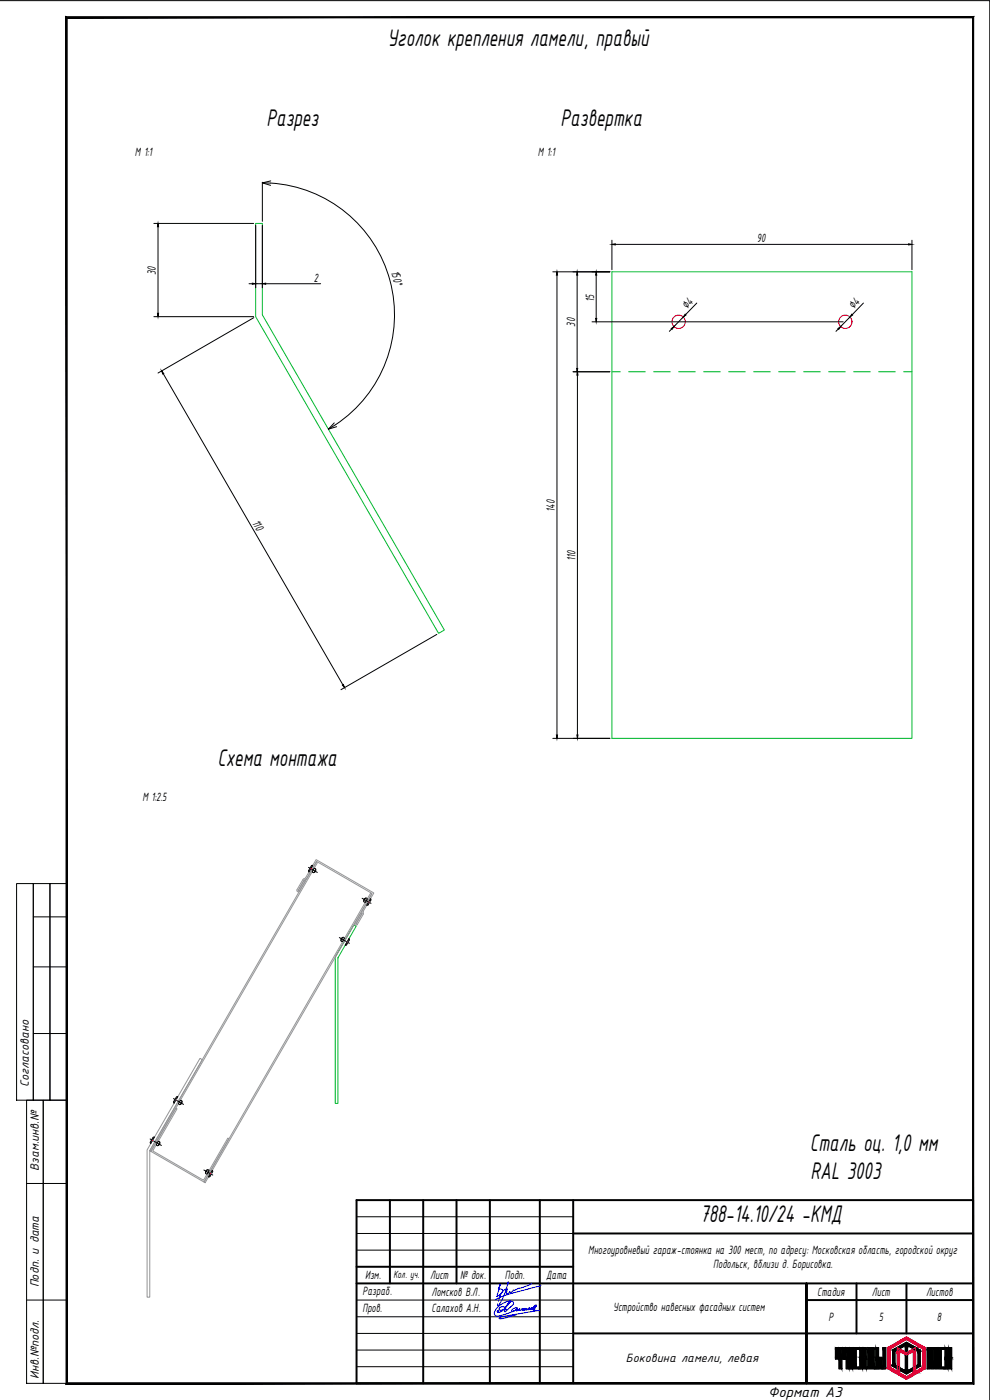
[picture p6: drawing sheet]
<svg xmlns="http://www.w3.org/2000/svg" width="297mm" height="420mm" viewBox="0 0 297 420" stroke-linecap="round" stroke-linejoin="round" font-family="sans-serif">
<!-- layer: 0 -->
<g fill="none" stroke="#00b82e" stroke-width=".3">
<path d="M76.7 67.1h2v27.4l54.6 94.6-1.7 1-54.9-95.1zM183.6 81.6h90v140h-90zM183.6 111.6h2.5M188.6 111.6h5M196.1 111.6h5M203.6 111.6h5M211.1 111.6h5M218.6 111.6h5M226.1 111.6h5M233.6 111.6h5M241.1 111.6h5M248.6 111.6h5"/>
<path d="M256.1 111.6h5M263.6 111.6h5M271.1 111.6h2.5M106.2 277.6l.7 .4-5.5 9.5v43.7h-.8v-44z"/>
</g>
<g fill="none" stroke="#000" stroke-width=".3">
<path d="M0 .2h297v420M78.7 54.7v11.7M78.7 54.9h2.5M81.2 54.3l-2.5 .6 2.5 .7M81.2 54.9a39.6 39.6 0 0 1 35.8 29.3 39.6 39.6 0 0 1-16.3 43.3M46.2 67.1h29.9M47.4 68.1v25.9M76.7 67.7v18.7M78.7 67.7v18.7M183.6 72.1v8.8M184.6 73.3h88M273.6 72.1v8.8"/>
<path d="M46.2 95h29.9M74.7 85.2h1M76.2 95.3l-28.8 16.7M76.7 85.2h2M79.7 85.2h16.5M165.9 81.6h17.1M167.1 82.6v138M173.2 82.6v28M177.6 96.6h75.4M178.9 82.6v13M201.5 98.7l-.7 .7M205 95.1l-2.8 2.9"/>
<path d="M209.1 91l-3.4 3.4M251.5 98.7l-.7 .7M255 95.1l-2.8 2.9M259.1 91l-3.4 3.4M49 112.2l53.9 93.3M171.9 111.6h11.1M173.2 112.6v108M100.3 126.9l-1.8 1.9 2.5-.7M100.6 127.5l-2.1 1.3M131.1 190.4l-28.8 16.6M165.9 221.6h17.1M5 265.2h5v65h-5z"/>
<path d="M10 265.2h5v65h-5zM10 275.2h10M15 265.2h5v65h-5zM10 290.2h10M10 310.2h10M8 330.2h5v85h-5zM13 330.2h7v85h-7zM8 355.2h12M8 390.2h12"/>
</g>
<path d="M117.1 81.8l4.1 3.7-1.2-4.5zM117.1 81.8l4.1 3.7-2.9 .8z" fill="#fff" stroke="#fff" stroke-width=".3"/>
<g fill="#000" stroke="#000" stroke-width=".3">
<path d="M47.4 67.1l.2 1h-.4zM183.6 73.3l1-.1v.3zM272.6 73.2l1 .1-1 .2zM47.2 94h.4l-.2 1zM75.7 85l1 .2-1 .1zM78.7 85.2l1-.2v.3zM167.1 81.6l.2 1h-.4zM173.2 81.6l.1 1h-.3zM178.9 81.6l.1 1h-.3zM178.7 95.6h.3l-.1 1zM201.4 98.6l.8-.6-.6 .8zM205.6 94.3l.2 .2-.8 .6z"/>
<path d="M251.4 98.6l.8-.6-.5 .8zM255.6 94.3l.2 .2-.8 .6zM48.5 111.3l.6 .8-.2 .2zM173 110.6h.3l-.1 1zM173.2 111.6l.2 1h-.3zM102.7 205.6l.3-.2 .4 1zM166.9 220.6h.4l-.2 1zM173.1 220.6h.3l-.2 1z"/>
<path d="M20.2 415l-.4 .4 272-.4zM19.8 415.4l272-.4 .3 .4zM291.8 5.4v409.6l.3 .4zM291.8 5.4l.3-.4v410.4zM20.2 5.4h271.6l.3-.4zM19.8 5h272.3l-271.9 .4zM19.8 5l.4 410v-409.6zM19.8 5l.4 410-.4 .4z"/>
</g>
<g fill="none" stroke="#f00" stroke-width=".3">
<circle cx="203.6" cy="96.6" r="2"/>
<circle cx="253.6" cy="96.6" r="2"/>
</g>
<g fill="none" stroke="#939598" stroke-width=".3">
<path d="M94.9 258.7l.3 .2-49.9 86.6-.4-.2zM89.5 267.3h.1M91.2 264.2l-1.7 3.1M91.2 264.2l.8-.5 3-5.2 16.6 9.6-3 5.5M91.7 263.4l3.1-5.4 17.4 10-3.2 5.4M91.7 263.4l-.8 .6-1.8 3.1 .2 .5 .5-.1 1.8-3.1-.3-.2-1.8 3.1M106.8 277.3h.1M108.6 273.6v.7M108.6 274.3l-1.8 3M109 274.2l-1.8 3.3-.6 .1-.1-.5 1.7-3.1 .4 .2-1.8 3.1M109 273.4v.8M111.2 268.1l.3 .2-49.9 86.6-.4-.1z"/>
<path d="M60 317.6l.7 .4-15.8 27.3v44h-.8v-44.2zM52.8 332.5l.3 .3-7.3 12.6 15.3 8.8 7.3-12.7 .3 .3-7.5 13-15.9-9.3z"/>
</g>
<g fill="none" stroke="#000" stroke-width=".3">
<path d="M93.4 259.8h.4l-1.1 1.9-.1-.5zM92.6 260.3l2.6 1.5M94.2 260.7l.4-.1 .1 .4-.6 .9-.4-.4zM94.7 261v.5l-.4 .3M108.6 269.6l2.7 1.5M109.3 269.8l.3-.2-.5 .8zM109.6 269.6l.4-.1 .2 .4M110.2 269.9l-.5 .8h-.4l-.2-.3M111.3 270.1l-.2-.4-1 2 .4-.2 .8-1.3M101.8 281.4l3 1.7M102.8 281.4l-.4 .3-.1 .5M102.8 281.3l-.5 .9"/>
<path d="M102.8 281.4l.3-.1 .2 .3-.5 .9h-.3l-.2-.3M104.7 281.7l-1.1 2 .4-.2M104.7 281.7l.1 .4M104.8 282.2l-.8 1.3M52 329.7l3.1 1.7M52.1 330.6l.1 .4M52.9 329.3l-.8 1.3M52.9 329.3l.4-.2-1.1 2M53.6 331.1l.2 .4 .3-.1M54.1 330.3l-.5 .9M54.1 330.3h.3l.2 .3-.5 .9M54.6 330.6l-.1 .5-.4 .3"/>
<path d="M45 341.8l3.4 2M46.3 341.3l-1.1 1.9-.1-.4M46.3 341.3l-.4 .1-.8 1.4M47.4 342.6l-.5 .9 .2 .3h.4M47.4 342.6h.4l.2 .3M47.9 342.9v.5l-.4 .3M47.9 342.9l-.5 .9M61.2 351.1l2.6 1.6M62.1 351.1l-.4 .3v.5M62.2 351.1h.3l.2 .3-.7 .9-.3-.3zM63.8 351.7l-.1-.4-1.1 1.9 .4-.1 .8-1.4"/>
</g>
<path d="M93.3 260.7h.1M110.6 270.7h.1M104.1 282.7h.1M52.8 330.1h.1M45.8 342.2h.1M63.1 352.2h.1" fill="none" stroke="#f0f" stroke-width=".3"/>
<g fill="none" stroke="#000" stroke-width=".59">
<path d="M107 360.2h185v55h-185zM117 360.2v25M127 360.2v55M137 360.2v25M147 360.2v55M162 360.2v55M172 370.2h120M172 360.2v55M107 380.2h65M107 385.2h185M242 390.2h50M257 385.2v15"/>
<path d="M272 385.2v15M172 400.2h120M242 415.2v-30v30"/>
</g>
<path d="M107 375.2h65M107 370.2h65M107 365.2h65M107 390.2h65M107 395.2h65M107 405.2h65M107 400.2h65M107 410.2h65" fill="none" stroke="#000" stroke-width=".3"/>
<g fill="#000" stroke="#000" stroke-width=".3">
<path d="M255 410.8h.8zM268.5 410.4h.7v.4zM268.5 404.8l.7-.4v.4zM269.2 404.4h1.4l-.7 .4zM269.9 410.4l.7 .4h-.7zM269.2 404.4l.7 .4zM270.2 411.4h3.5l-1.7 1zM271.6 406.5l.4 .2h-.4zM270.2 403.8l1.8-1 1.7 1zM272 406.7l.3-.2v.2zM273.3 404.4h1.4zM274.7 405.2h1.4z"/>
<path d="M250.7 404.9l.8 2.5v-2.5zM250.7 404.9l.8 2.5h-.8z"/>
<path d="M251.7 404.9l.9 2.5v-2.5zM251.7 404.9l.9 2.5h-.9z"/>
<path d="M251.7 407.9l.9 2.9v-2.9zM251.7 407.9l.9 2.9h-.9z"/>
<path d="M250.7 404.4l3 .5v-.5zM250.7 404.4l3 .5h-3z"/>
<path d="M252.8 404.9l.9 2.5v-2.5zM252.8 404.9l.9 2.5h-.9z"/>
<path d="M250.7 407.4l3 .5v-.5zM250.7 407.4l3 .5h-3z"/>
<path d="M253.9 404.9l.8 2.5v-2.5zM253.9 404.9l.8 2.5h-.8z"/>
<path d="M253.9 407.9l.8 2.9v-2.9zM253.9 407.9l.8 2.9h-.8z"/>
<path d="M253.9 404.4l1.9 .5v-.5zM253.9 404.4l1.9 .5h-1.9z"/>
<path d="M255 404.9l.8 2.5v-2.5zM255 404.9l.8 2.5h-.8z"/>
<path d="M253.9 407.4l1.9 .5v-.5zM253.9 407.4l1.9 .5h-1.9z"/>
<path d="M255 407.9l.8 2.9v-2.9zM255 407.9l.8 2.9h-.8z"/>
<path d="M256.1 404.9l.8 5.4v-5.4zM256.1 404.9l.8 5.4h-.8z"/>
<path d="M256.1 404.4l1.6 .5v-.5zM256.1 404.4l1.6 .5h-1.6z"/>
<path d="M256.1 410.3l1.6 .5v-.5zM256.1 410.3l1.6 .5h-1.6z"/>
<path d="M258 404.9l.8 2.5v-2.5zM258 404.9l.8 2.5h-.8z"/>
<path d="M258 407.9l.8 2.9v-2.9zM258 407.9l.8 2.9h-.8z"/>
<path d="M258 404.4l1.9 .5v-.5zM258 404.4l1.9 .5h-1.9z"/>
<path d="M259.1 404.9l.8 2.5v-2.5zM259.1 404.9l.8 2.5h-.8z"/>
<path d="M258 407.4l1.9 .5v-.5zM258 407.4l1.9 .5h-1.9z"/>
<path d="M259.1 407.9l.8 2.9v-2.9zM259.1 407.9l.8 2.9h-.8z"/>
<path d="M260.4 404.9l.8 5.4v-5.4zM260.4 404.9l.8 5.4h-.8z"/>
<path d="M260.4 404.4l1.9 .5v-.5zM260.4 404.4l1.9 .5h-1.9z"/>
<path d="M261.5 404.9l.8 5.4v-5.4zM261.5 404.9l.8 5.4h-.8z"/>
<path d="M260.1 410.3l2.4 .5v-.5zM260.1 410.3l2.4 .5h-2.4z"/>
<path d="M262.8 404.4l.8 3v-3zM262.8 404.4l.8 3h-.8z"/>
<path d="M262.8 407.9l.8 2.4v-2.4zM262.8 407.9l.8 2.4h-.8z"/>
<path d="M262.8 407.4l1.9 .5v-.5zM262.8 407.4l1.9 .5h-1.9z"/>
<path d="M263.9 407.9l.8 2.4v-2.4zM263.9 407.9l.8 2.4h-.8z"/>
<path d="M262.8 410.3l1.9 .5v-.5zM262.8 410.3l1.9 .5h-1.9z"/>
<path d="M264.9 404.4l.9 6.4v-6.4zM264.9 404.4l.9 6.4h-.9z"/>
<path d="M267.8 405.6l.7 4v-4zM267.8 405.6l.7 4h-.7z"/>
<path d="M267.8 409.6l1.4 .4-.7-.4zM267.8 409.6l1.4 .4h-1.4z"/>
<path d="M268.5 404.8l.7 .4v-.4zM267.8 405.2l.7-.4 .7 .4z"/>
<path d="M267.8 405.2l.7 .4 .7-.4zM267.8 405.2l.7 .4h-.7z"/>
<path d="M267.8 410l1.4 .4v-.4zM267.8 410l1.4 .4h-.7z"/>
<path d="M269.9 411.2h1.4zM269.9 411.2h1.4z"/>
<path d="M269.2 404.4h1.4zM269.2 404.4h1.4z"/>
<path d="M269.9 410.8l1.4 .4-.7-.4zM269.9 410.8l1.4 .4h-1.4z"/>
<path d="M269.9 411.2l1.7 .2-.3-.2zM269.9 411.2l1.7 .2h-1.4z"/>
<path d="M270.2 403.8l.4 .6 1-.6zM269.2 404.4l1-.6 .4 .6z"/>
<path d="M271.6 405.8h.7zM271.6 405.8h.7z"/>
<path d="M271.6 403.8l.7 .6v-.6zM271.6 403.8l.7 .6h-.7z"/>
<path d="M271.6 404.4l.7 1.4v-1.4zM271.6 404.4l.7 1.4h-.7zM271.6 405.8l.4 .2 .3-.2z"/>
<path d="M271.6 406.7l.7 4.5v-4.5zM271.6 406.7l.7 4.5h-.7z"/>
<path d="M271.6 411.2l.7 .2v-.2zM271.6 411.2l.7 .2h-.7z"/>
<path d="M273.3 404.4h1.4zM273.3 404.4h1.4l-.7 .4z"/>
<path d="M272.3 403.8l2.4 .6-1-.6zM272.3 403.8l2.4 .6h-1.4z"/>
<path d="M274 410.4v.8zM272.7 411.2l1.3-.8v.8z"/>
<path d="M272.7 411.2l1 .2 .3-.2zM272.3 411.4l.4-.2 1 .2z"/>
<path d="M274.7 404.4l1.4 .8h-1.4zM274.7 405.2h1.4z"/>
<path d="M274.7 410h1.4zM274.7 410h1.4z"/>
<path d="M274.7 405.2l1.4 .4v-.4zM274.7 405.2l1.4 .4h-.7z"/>
<path d="M275.4 405.6l.7 4v-4zM275.4 405.6l.7 4h-.7z"/>
<path d="M275.4 409.6l.7 .4v-.4zM274.7 410l.7-.4 .7 .4zM274.7 410v.8l1.4-.8z"/>
<path d="M278.2 404.9l.9 5.9v-5.9zM278.2 404.9l.9 5.9h-.9z"/>
<path d="M279.3 404.9l.9 5.9v-5.9zM279.3 404.9l.9 5.9h-.9z"/>
<path d="M278.2 404.4l3.1 .5v-.5zM278.2 404.4l3.1 .5h-3.1z"/>
<path d="M280.4 404.9l.9 5.9v-5.9zM280.4 404.9l.9 5.9h-.9z"/>
<path d="M281.6 404.9l.8 5.4v-5.4zM281.6 404.9l.8 5.4h-.8z"/>
<path d="M281.6 404.4l1.7 .5v-.5zM281.6 404.4l1.7 .5h-1.7z"/>
<path d="M281.6 410.3l1.7 .5v-.5zM281.6 410.3l1.7 .5h-1.7z"/>
<path d="M283.5 404.4l.9 3v-3zM283.5 404.4l.9 3h-.9z"/>
<path d="M283.5 407.9l.9 2.9v-2.9zM283.5 407.9l.9 2.9h-.9z"/>
<path d="M283.5 407.6l2 .1zM283.5 407.6l2 .1z"/>
<path d="M284.7 404.4l.8 3v-3zM284.7 404.4l.8 3h-.8z"/>
<path d="M283.5 407.4l2 .1zM283.5 407.4l2 .1z"/>
<path d="M283.5 407.5h2zM283.5 407.5l1.8 .1z"/>
<path d="M283.5 407.7l2 .2zM283.5 407.7l2 .2z"/>
<path d="M284.7 407.9l.8 2.9v-2.9zM284.7 407.9l.8 2.9h-.8z"/>
</g>
<g fill="#dd0037" stroke="#dd0037" stroke-width=".3">
<path d="M270.6 402l1.4-.8 1.3 .8z"/>
<path d="M270.7 406h2.6l-1.3 .7z"/>
<path d="M270.6 413.2h2.7l-1.3 .8z"/>
<path d="M272 402l5.5 2.4-4.2-2.4zM272 402l5.5 2.4h-1.4z"/>
<path d="M267.8 404.4l4.2-2.4h-1.4zM266.4 404.4l4.2-2.4-2.8 2.4z"/>
<path d="M276.1 404.4h1.4zM276.1 404.4h1.4z"/>
<path d="M266.4 404.4h1.4zM266.4 404.4h1.4z"/>
<path d="M276.1 404.4l1.4 .4v-.4zM276.1 404.4l1.4 .4h-.7z"/>
<path d="M266.4 404.4l.7 .4 .7-.4zM266.4 404.4l.7 .4h-.7z"/>
<path d="M274.7 404.4v1.2zM272.7 405.6l2-1.2v1.2z"/>
<path d="M269.2 404.4l2.1 1.2zM269.2 404.4l2.1 1.2h-2.1z"/>
<path d="M272.7 405.6l.6 .4 .7-.4zM272 406l.7-.4 .6 .4z"/>
<path d="M269.9 405.6l2.1 .4-.7-.4zM269.9 405.6l2.1 .4h-1.3z"/>
<path d="M269.2 405.6l.7 .4v-.4zM269.2 405.6l.7 .4h-.7z"/>
<path d="M276.8 404.8l.7 5.6v-5.6zM276.8 404.8l.7 5.6h-.7z"/>
<path d="M266.4 404.8l.7 5.6v-5.6zM266.4 404.8l.7 5.6h-.7z"/>
<path d="M276.8 410.4l.7 .4v-.4zM276.1 410.8l.7-.4 .7 .4z"/>
<path d="M269.2 406l.7 4.8v-4.8zM269.2 406l.7 4.8h-.7z"/>
<path d="M266.4 410.4l1.4 .4-.7-.4zM266.4 410.4l1.4 .4h-1.4z"/>
<path d="M276.1 410.8v.8l1.4-.8zM274.7 411.6l1.4-.8v.8z"/>
<path d="M274 405.6l.7 6v-6zM274 405.6l.7 6h-.7z"/>
<path d="M269.2 410.8l.7 .8v-.8zM269.2 410.8l.7 .8h-.7z"/>
<path d="M266.4 410.8l2.8 .8-1.4-.8zM266.4 410.8l2.8 .8h-1.4z"/>
<path d="M267.8 411.6l2.1 .4v-.4zM267.8 411.6l2.1 .4h-1.4z"/>
<path d="M274 411.6l1.4 .4 .7-.4zM274 411.6l1.4 .4h-1.4z"/>
<path d="M274 412l-.7 1.2 2.1-1.2zM272 413.2l2-1.2-.7 1.2z"/>
<path d="M268.5 412l3.5 1.2-2.1-1.2zM268.5 412l3.5 1.2h-1.4z"/>
</g>
<g fill="none" stroke="#000" stroke-width=".3">
<path d="M250.7 404.4h3v3.5h-1.1v2.9h-.9v-2.9h-1zM251.5 404.9h.2v2.5h-.2zM252.6 404.9h.2v2.5h-.2zM253.9 404.4h1.9v6.4h-.8v-2.9h-.3v2.9h-.8zM254.7 404.9h.3v2.5h-.3zM256.1 404.4h1.6v.5h-.8v5.4h.8v.5h-1.6zM258 404.4h1.9v6.4h-.8v-2.9h-.3v2.9h-.8zM258.8 404.9h.3v2.5h-.3zM260.4 404.4h1.9v5.9h.2v.5h-2.4v-.5h.3zM261.2 404.9h.3v5.4h-.3zM262.8 404.4h.8v3h1.1v3.4h-1.9zM263.6 407.9h.3v2.4h-.3z"/>
<path d="M264.9 404.4h.9v6.4h-.9zM269.2 410.8l-1.4-.8v-4.8l4.2-2.4 4.1 2.4v4.8l-1.4 .8M269.2 405.2l-.7 .4v4l.7 .4M269.9 411.2l2.1 1.2 2-1.2M269.9 404.8l1.7-1v2M271.6 406.5v4.9l-1.7-1M272.3 406.5v4.9l1.7-1M274 404.8l-1.7-1v2M274.7 405.2l.7 .4v4l-.7 .4M278.2 404.4h3.1v6.4h-.9v-5.9h-.2v5.9h-.9v-5.9h-.2v5.9h-.9zM281.6 404.4h1.7v.5h-.9v5.4h.9v.5h-1.7zM283.5 404.4h.9v3h.3v-3h.8v3.1l-.2 .1 .2 .1v3.1h-.8v-2.9h-.3v2.9h-.9z"/>
</g>
<path d="M266.4 404.4l5.6-3.2 5.5 3.2v6.4l-5.5 3.2-5.6-3.2zM267.1 404.8l4.9-2.8 4.8 2.8v5.6l-2.1 1.2v-7.2l-2.7 1.6-2.8-1.6v7.2l-2.1-1.2zM269.9 405.6l2.1 1.1 2-1.1v6.4l-2 1.2-2.1-1.2z" fill="none" stroke="#dd0037" stroke-width=".3"/>
<path d="M149.5 393.7v-.5l-.3 .3 .2 .3 .8-.1 .6-.4 2.4-2.8v.2l-1.7 2-.2 .9h.4l2.3-2.1 .1-.5-.2-.3-1.2-.3-1.8 .8-1.7 1.3-.9 1.3 .2 1 1.1 .2 2.8-.8 2.4-1.1 .4-.4v-.2h-.4l-1 .4-.3 .6h.7l1-.9-.4 .7 .1 .1 1-.7-.1 .6 .9-.6-.1 .5 .5-.4-.1 .4 .5-.1 .3-.3-.3-.1-.4 .1-.1 .4 .9-.5v.5l.8-.7 .1 .1-.4 .5 .5-.5 .1 .1-.1-.1-.2 .3 .6-.2-.1 .3 .1 .1 .5-.5-.3-.1-.2 .4 1.5-.7 .2-.3-.2-.3-.5 .4-.4 1 .6-.1-.1-.3-.4 .2 .1 .4 1.7 .1-11.1 1.8-1 .6 1.5-.1 3.7-.9M152 392.9l-1.9 .3-.3-.2v-.4l.6-.4h.8l.5 .4-.3 .7" fill="none" stroke="#00f" stroke-width=".3"/>
<g fill="none" stroke="#00f" stroke-width=".3">
<path d="M149.2 388.7l.8-3.2-.1 .2 .2 .1-.6 .8 .4 .2a.73 .73 0 0 1 1 .4 .73 .73 0 0 1-.5 .9l-.8 .7-.7 .3M149.6 390.4v.1M149.8 389.9l-.1 .1M150 389l-.2 .7M150.1 388.8v.1M152.3 385.2l-1.1 3.6a6.7 6.7 0 0 1-1.8 3.1l-.1-.6M152.4 385l.2-.3-.1 .4M152.5 385.2v.1M153.8 388.1l-2.4 .7-2.9 1.3M154.6 387.9l-.7 .1M155.2 387.7l-.6 .2M157.5 387.1l-2.2 .6"/>
<path d="M158 387l-.4 .1M158.4 386.9h-.3M159.5 385.3l-4.9 1.8h-.6l-.9 .8-.1-.3a.56 .56 0 0 1-.4 .6 .56 .56 0 0 1-.6-.2l.1-1.3-1.1 .7-.8 1.3M162.1 385.6l.2 .2-.3 .2-3.5 .8"/>
</g>
<g font-size="7.8">
<text x="116.3" y="13.8">Уголок крепления ламели, правый</text>
<text x="79.9" y="37.7">Разрез</text>
<text x="168.2" y="37.7">Развертка</text>
<text x="65.2" y="230">Схема монтажа</text>
<text x="243" y="345.4">Сталь оц. 1,0 мм</text>
<text x="243.2" y="353.8">RAL 3003</text>
<text x="210.1" y="366.8">788-14.10/24 -КМД</text>
</g>
<text font-size="4.7" x="230.5" y="419.2">Формат А3</text>
<g font-size="3.9">
<text x="40.5" y="46.9">М 1:1</text>
<text x="161.4" y="46.9">М 1:1</text>
<text x="227.1" y="72.7">90</text>
<text x="46.8" y="82.5" transform="rotate(-90 46.8 82.5)">30</text>
<text x="117.3" y="81.5" transform="rotate(75 117.3 81.5)">150°</text>
<text x="94.1" y="84.5">2</text>
<text x="178.3" y="90.5" transform="rotate(-90 178.3 90.5)">15</text>
<text x="206.1" y="93.1" transform="rotate(-46 206.1 93.1)">∅4</text>
<text x="256.1" y="93.1" transform="rotate(-46 256.1 93.1)">∅4</text>
<text x="172.6" y="98" transform="rotate(-90 172.6 98)">30</text>
<text x="166.5" y="153.7" transform="rotate(-90 166.5 153.7)">140</text>
<text x="75.5" y="156.9" transform="rotate(60 75.5 156.9)">110</text>
<text x="172.6" y="168.4" transform="rotate(-90 172.6 168.4)">110</text>
<text x="42.7" y="240.5">М 1:2.5</text>
<text x="8.7" y="326.4" transform="rotate(-90 8.7 326.4)">Согласовано</text>
<text x="11.7" y="351.4" transform="rotate(-90 11.7 351.4)">Взам.инв.№</text>
<text x="176.5" y="376.5">Многоуровневый гараж-стоянка на 300 мест, по адресу: Московская область, городской округ</text>
<text x="109.6" y="383.9">Изм.</text>
<text x="129.1" y="383.9">Лист</text>
<text x="138.1" y="383.9">№ док.</text>
<text x="151.5" y="383.9">Подп.</text>
<text x="163.9" y="383.7">Дата</text>
<text x="214" y="380.6">Подольск, вблизи д. Борисовка.</text>
<text x="11.7" y="386.4" transform="rotate(-90 11.7 386.4)">Подп. и дата</text>
<text x="108.8" y="388.8">Разраб.</text>
<text x="129.5" y="388.8">Ломсков В.Л.</text>
<text x="245.2" y="388.9">Стадия</text>
<text x="261.6" y="388.9">Лист</text>
<text x="277.9" y="388.9">Листов</text>
<text x="108.8" y="393.8">Пров.</text>
<text x="129.5" y="393.8">Салахов А.Н.</text>
<text x="184" y="393.4">Устройство навесных фасадных систем</text>
<text x="248.6" y="396.4">Р</text>
<text x="263.7" y="396.4">5</text>
<text x="281.1" y="396.4">8</text>
<text x="11.7" y="413.9" transform="rotate(-90 11.7 413.9)">Инв.№подл.</text>
<text x="187.8" y="408.9">Боковина ламели, левая</text>
</g>
<text font-size="3.4" x="118" y="383.4">Кол. уч.</text>
</svg>
